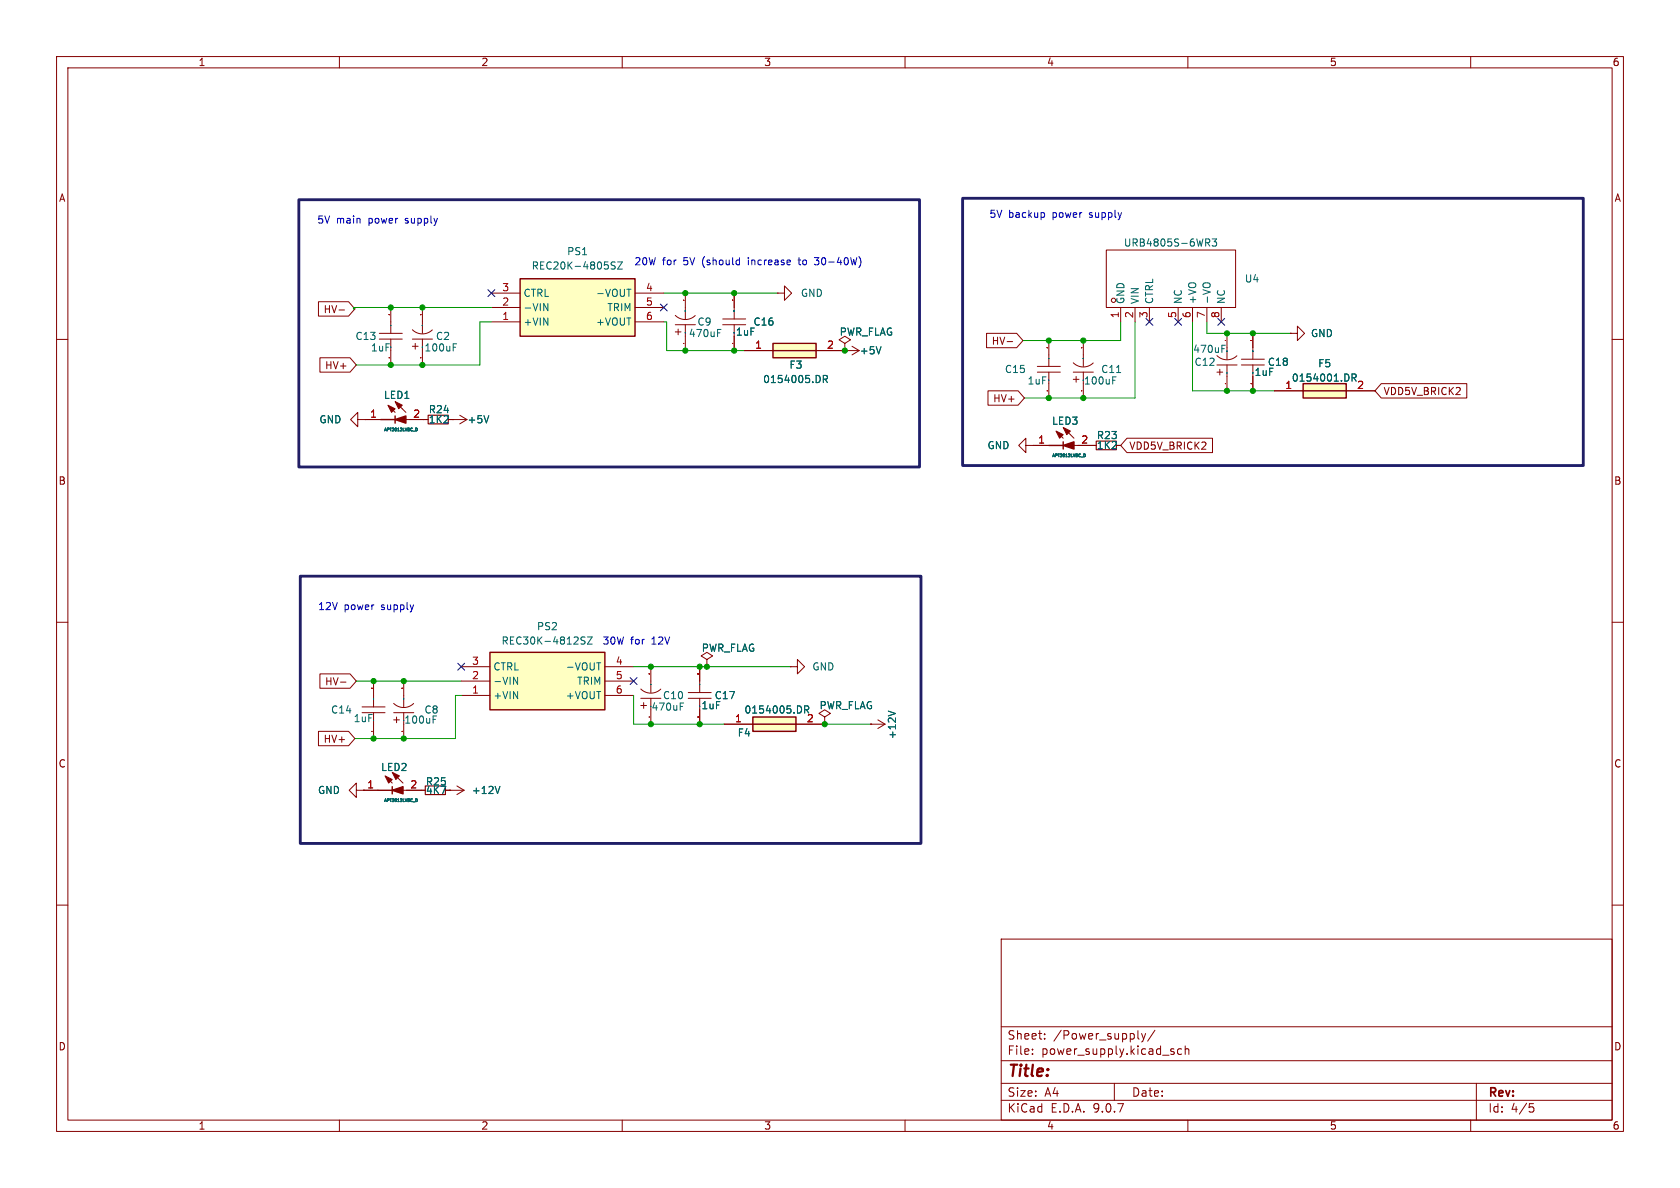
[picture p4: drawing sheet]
<svg xmlns="http://www.w3.org/2000/svg" width="297mm" height="210mm" viewBox="0 0 297 210" stroke-linecap="round" stroke-linejoin="round" font-family="sans-serif">
<g fill="none" stroke="#840000" stroke-width=".18">
<path d="M10 10h277v190h-277zM12 12h273v186h-273zM60 10v2M110 10v2M160 10v2M210 10v2M260 10v2M195.6 44.2h22.8v10.2h-22.8zM198.1 54.4v2.5M200.7 54.4v2.5M203.2 54.4v2.5M208.3 54.4v2.5"/>
<path d="M210.8 54.4v2.5M213.4 54.4v2.5M215.9 54.4v2.5M228.1 58.9h1.3v-1.2l1.2 1.2-1.2 1.3v-1.3M228.1 58.9h.1M10 60h2M285 60h2M10 110h2M125 116.6l1-.6-1-.7-1 .7 1 .6v1.3M125 117.9h.1M285 110h2M10 160h2"/>
<path d="M177 166h108v32h-108zM285 160h2M60 198v2M110 198v2M160 198v2M177 194.5h108M177 191.5h108M177 187.5h108M177 181.5h108M182.5 186.3v.1M182.5 185.5v.1M184.7 183.6v.1"/>
<path d="M184.7 182.8v.1M197 191.5v3M201.2 183.6l.2 .1M201.8 182.7l.4 1M202.2 183.7l-.2 .4-.2 .1M202.5 182.7l-.3 1M204.2 182.1l-1.3 2M207.4 185.9l.2 .2-.2 .3M207.4 185.4l.1 .1M208.9 185.5l-.4-.1-.3 .3v.4l.1 .2h.6M209.5 185.5l.2-.1 .4 .1 .1 .9M209.5 184.9v1.5"/>
<path d="M210 198v2M260 198v2M261 191.5v6.5M270.4 195.1h.7M270.5 195.7h.4l.3 .3-.2 .5-.5 .1"/>
<circle cx="196.9" cy="53.1" r=".38"/>
</g>
<path d="M212.7 50.2a.9 .9 0 0 1 1.2 0M213.1 42.2h.5l.3 .3-.1 .3-.7 .1M213.5 42.9l.4 .6M214.3 42.2h.8l-.4 .5 .3 .1v.6l-.2 .1-.5-.1" fill="none" stroke="#006464" stroke-width=".18"/>
<path d="M230.4 67.8h7.6v2.6h-7.6z" fill="#ffffc2"/>
<path d="M230.4 67.8h7.6v2.6h-7.6zM230.4 69.1h7.6M66.8 139.7h2.5M69.3 139.1v1.2" fill="none" stroke="#840000" stroke-width=".25"/>
<g fill="none" stroke="#840000" stroke-width=".18">
<path d="M119.4 58.7h1M119.4 57.4h3.5M119.4 55.8a2.52 2.52 0 0 0 3.5 0M119.9 58.2v1M121.2 51.8v4.6M121.2 57.4v4.6M74.9 74.2h.8M79.2 74.2h.8M149.4 60.7l1-.6-1-.7-1.1 .7 1.1 .6v1.3M149.4 62h.1M149.4 62h2.5M150.6 61.2l1.3 .8"/>
<path d="M151.9 62l-1.3 .7M225.3 69.1h5.1M238 69.1h5.1M123.7 117.9v4.5M63 139.7v-1.3l-1.3 1.3 1.3 1.3v-1.3h1.3M64.3 139.7h.1M64.3 139.7h2.5M68.7 137.8l.6 .6M70 137.2l1.2 1.2M71.2 139.7h4M78.7 139.7h3.3M79.5 139.7h.1"/>
<path d="M80.8 138.9l1.2 .8M82 139.7l-1.2 .8M121.7 123.4h4M121.7 122.4h4M123.7 123.4v4.6"/>
</g>
<path d="M121.1 55h.1M126.9 58.8h.4M126.9 58.2h.6M155.8 61.3l-.5 1.3M239 66.8l.6-.1 .2-.2-.1-.3-.7-.1v1.3M239.3 66.8l.5 .6M88.4 139l-.4 1.3M123.7 121h.1M73.6 141.2a.27 .27 0 0 1 .2 .3 .27 .27 0 0 1-.2 .2" fill="none" stroke="#006464" stroke-width=".18"/>
<path d="M120.9 53.1h.1M120.9 60.7h.1M123.4 119.1h.1M123.4 126.7h.1M123.4 126.7v.1" fill="none" stroke="#a90000" stroke-width=".18"/>
<g fill="#840000" stroke="#840000" stroke-width=".18">
<path d="M68.1 137.2l1.2 .6-.6 .6z"/>
<path d="M69.3 136.5l1.3 .7-.6 .6z"/>
</g>
<path d="M69.3 139.7l1.9-.6v1.2z" fill="#840000" stroke="#840000" stroke-width=".25"/>
<path d="M75.7 73.4h3.5v1.5h-3.5zM75.2 138.9h3.5v1.6h-3.5z" fill="none" stroke="#840000" stroke-width=".2"/>
<path d="M86.6 115.3h20.3v10.2h-20.3z" fill="#ffffc2"/>
<path d="M185.4 78.7h2.6M188 78.1v1.3M86.6 115.3h20.3v10.2h-20.3z" fill="none" stroke="#840000" stroke-width=".25"/>
<g fill="none" stroke="#840000" stroke-width=".18">
<path d="M221.5 58.9v4.6M181.4 78.7v-1.2l-1.3 1.2 1.3 1.3v-1.3h1.2M182.6 78.7h.1M182.9 78.7h2.5M183.4 65.8h4.1M183.4 64.8h4.1M185.4 60.2v4.6M185.4 65.8v4.6M187.3 76.8l.7 .7M188.6 76.2l1.3 1.3M189.7 67.1h1.1M189.7 65.8h3.6"/>
<path d="M189.7 64.1a2.51 2.51 0 0 0 3.6 .1M189.9 78.7h3.9M190.2 66.5v1.1M191.5 60.2v4.6M191.5 65.8v4.6M197.4 78.7h.7M219.5 64.5h4M219.5 63.5h4M221.5 64.5v4.6M81.5 117.9h5.1M106.9 117.9h5.1M115.1 117.9v4.5"/>
<path d="M81.5 120.4h5.1M81.5 122.9h5.1M106.9 120.4h5.1M106.9 122.9h5.1M113.3 121.8a2.52 2.52 0 0 0 3.5 0M113.3 124.7h1M113.3 123.4h3.5M113.8 124.2v1M115.1 123.4v4.6M153.9 128h.1M153.9 128h2.6M155.2 127.3l1.3 .7"/>
<path d="M156.5 128l-1.3 .8"/>
</g>
<g fill="none" stroke="#006464" stroke-width=".18">
<path d="M185.4 67.2h.1M185.4 63.4h.1M191.5 63.4h.1M196.7 67.2h.4M197.4 65.9h.7M221.5 62.1h.1M191.7 80.2a.27 .27 0 0 1 .2 .3 .27 .27 0 0 1-.2 .2M90.8 119.7l.7 1.3v-1.3M102.8 113.1l.5 .2 .1 .3-.2 .3-.5-.1M103.4 112.7l-.5-.1-.1 .1M103.8 112.6h.9l-.9 1.3h.9M105.5 117.2h.7"/>
<path d="M115 121h.1M120.3 124.9h.4M157 125.7l1.3 .4"/>
</g>
<path d="M185.1 69.1h.1M185.1 61.5h.1M191.3 61.5h.1M191.3 69.1h.1M221.2 67.8h.1M221.2 60.2h.1M114.8 119.1h.1M114.8 126.7v.1" fill="none" stroke="#a90000" stroke-width=".18"/>
<path d="M193.8 78h3.6v1.5h-3.6z" fill="none" stroke="#840000" stroke-width=".2"/>
<g fill="#840000" stroke="#840000" stroke-width=".18">
<path d="M186.7 76.2l1.3 .6-.7 .7z"/>
<path d="M188 75.6l1.2 .6-.6 .6z"/>
</g>
<path d="M188 78.7l1.9-.6v1.3z" fill="#840000" stroke="#840000" stroke-width=".25"/>
<path d="M136.7 60.7h7.6v2.5h-7.6z" fill="#ffffc2"/>
<path d="M136.7 60.7h7.6v2.5h-7.6zM136.7 62h7.6" fill="none" stroke="#840000" stroke-width=".25"/>
<path d="M127.8 57.4h4M127.8 56.4h4M129.8 51.8v4.6M129.8 57.4v4.6M131.6 62h5.1M144.3 62h5.1" fill="none" stroke="#840000" stroke-width=".18"/>
<path d="M129.8 55h.1M145.6 67h.6l.1-.2-.1-.3-.6-.1v1.2M145.9 67l.4 .6" fill="none" stroke="#006464" stroke-width=".18"/>
<path d="M129.5 53.1h.1M129.5 60.7h.1" fill="none" stroke="#a90000" stroke-width=".18"/>
<path d="M133.1 126.7h7.6v2.6h-7.6z" fill="#ffffc2"/>
<path d="M133.1 126.7h7.6v2.6h-7.6zM133.1 128h7.6" fill="none" stroke="#840000" stroke-width=".25"/>
<g fill="none" stroke="#840000" stroke-width=".18">
<path d="M67.1 59.9h4M67.1 58.9h4M69.1 54.4v4.5M69.1 59.9v4.6M72.9 59.9h3.6M72.9 58.3a2.52 2.52 0 0 0 3.5 0M74.7 54.4v4.5M74.7 59.9v4.6M216.9 58.9v4.6M72.9 61.2h1M73.4 60.7v1M80 74.2h.1"/>
<path d="M80 74.2h2.5M81.3 73.4l1.2 .8M82.5 74.2l-1.2 .7M215.1 65.8h1.1M215.1 64.5h3.6M215.1 62.9a2.51 2.51 0 0 0 3.6 0M215.6 65.3v1M216.9 64.5v4.6M139.7 117.9h1.3v-1.3l1.2 1.3-1.2 1.2v-1.2M139.7 117.9h.1M64 126h4.1M64 125h4.1"/>
<path d="M66 120.4v4.6M66 128v2.6M69.6 124.3a2.52 2.52 0 0 0 3.5 .1M69.6 127.3h1M69.6 126h3.6M70.1 126.7v1.1M71.4 120.4v4.6M71.4 126v4.6M128 128h5.1M140.7 128h5.1M145.8 126.7l1-.6-1-.6-1 .6 1 .6v1.3M145.8 128h.1"/>
</g>
<g fill="none" stroke="#006464" stroke-width=".18">
<path d="M69.1 57.5h.1M74.7 57.5h.1M80.1 61.4h.4M80.1 60.8h.6M86.4 73.5l-.4 1.2M216 61.6h.4M216 61h.6M216.9 65.9h.1M216.9 62.1h.1M66 123.6h.1M66 123.5h.1M66 123.5v.1"/>
<path d="M71.4 123.6h.1M71.4 123.5v.1M71.4 123.5h.1M76.6 127.2h.4M142.3 125.5l.6-.1 .1-.2-.1-.3-.6-.1v1.3M142.6 125.5l.4 .6"/>
</g>
<path d="M68.8 55.6h.1M74.4 55.6h.1M68.8 63.2v.1M74.4 63.2h.1M74.4 63.2v.1M216.6 67.8h.1M216.6 60.2h.1M216.7 60.2h.1M65.7 129.3h.1M65.8 121.7h.1M71.1 129.3h.1M71.1 121.7h.1" fill="none" stroke="#a90000" stroke-width=".18"/>
<path d="M91.9 49.3h20.4v10.1h-20.4z" fill="#ffffc2"/>
<path d="M91.9 49.3h20.4v10.1h-20.4zM67.3 74.2h2.5M69.8 73.5v1.3" fill="none" stroke="#840000" stroke-width=".25"/>
<g fill="none" stroke="#840000" stroke-width=".18">
<path d="M56.3 53.3h5.3l1.1 1.3-1.1 1.3h-5.3zM59.9 54.8h1M86.9 51.8h5M86.9 54.4h5M86.9 56.9h5M112.3 51.8h5M112.3 54.4h5M112.3 56.9h5M129.8 51.8v2.6M129.8 59.4v2.6M137.4 51.8h1.3v-1.3l1.3 1.3-1.3 1.3v-1.3M137.4 51.8h.1"/>
<path d="M174.4 58.9h5.3l1.1 1.3-1.1 1.3h-5.3zM221.5 58.9v2.6M228.1 58.9h.1M56.6 63.2h5.3l1.1 1.3-1.1 1.3h-5.3zM63.2 74.2v-1.3l-1.2 1.3 1.2 1.2v-1.2h1.3M64.5 74.2h.1M64.8 74.2h2.5M69.2 72.3l.6 .6M70.5 71.6l1.3 1.3M71.8 74.2h3.9M79.2 74.2h.8M80 74.2h.1"/>
<path d="M131.6 62h5.1M144.3 62h5.1M149.4 62h.1M174.7 69.1h5.3l1.1 1.3-1.1 1.2h-5.3zM178 60.4h1M182.6 78.7h.1M182.9 78.7h2.5M190.5 78.7h3.3M197.4 78.7h.7M199.2 77.5h15.2v2.5h-15.2l-1.1-1.3zM221.5 66.5v2.6M225.3 69.1h5.1"/>
<path d="M238 69.1h5.1M244.2 67.8h15.1v2.6h-15.1l-1.1-1.3zM56.6 119.1h5.3l1.1 1.3-1.1 1.3h-5.3zM123.7 117.9v2.5M125 117.9h.1M56.3 129.3h5.3l1.1 1.3-1.1 1.2h-5.3zM60.2 120.6h1M64.3 139.7h.1M64.3 139.7h2.5M71.9 139.7h3.3M78.7 139.7h.8M79.5 139.7h.1"/>
<path d="M123.7 125.5v2.5M128 128h5.1M140.7 128h5.1M145.8 128h.1M153.9 128h.1"/>
</g>
<g fill="none" stroke="#006464" stroke-width=".18">
<path d="M96.1 53.7l.7 1.2v-1.2M108.1 46.8l.5 .2 .2 .3-.3 .3-.5-.1M108.8 46.4l-.5-.1-.2 .1M109.2 46.3h.8l-.8 1.3h.8M110.8 51.1h.7M129.8 55h.1M73.6 75.7a.27 .27 0 0 1 .2 .2 .27 .27 0 0 1-.2 .3M86.4 73.5l-.4 1.2M145.6 67h.6l.1-.2-.1-.3-.6-.1v1.2M145.9 67l.4 .6M155.8 61.3l-.5 1.3M221.5 62.1h.1"/>
<path d="M239 66.8l.6-.1 .2-.2-.1-.3-.7-.1v1.3M239.3 66.8l.5 .6M191.7 80.2a.27 .27 0 0 1 .2 .3 .27 .27 0 0 1-.2 .2M88.4 139l-.4 1.3M123.7 121h.1M142.3 125.5l.6-.1 .1-.2-.1-.3-.6-.1v1.3M142.6 125.5l.4 .6M157 125.7l1.3 .4M73.6 141.2a.27 .27 0 0 1 .2 .3 .27 .27 0 0 1-.2 .2"/>
</g>
<g fill="#840000" stroke="#840000" stroke-width=".18">
<path d="M68.6 71.6l1.2 .7-.6 .6z"/>
<path d="M69.8 71l1.3 .6-.6 .7z"/>
</g>
<path d="M69.8 74.2l2-.7v1.3z" fill="#840000" stroke="#840000" stroke-width=".25"/>
<g fill="none" stroke="#009600" stroke-width=".18">
<path d="M86.9 54.4h-24.4v.2h.2M86.9 56.9h-2.1v7.6h-21.8M117.3 51.8h20.1M117.3 56.9h.6v5.1h13.7M198.1 56.9v3.3h-17.3M200.7 56.9v13.5h-19.6M210.8 56.9v12.2h14.5M213.4 56.9v2h14.7M64.5 74.2h.3M182.6 78.7h.3M112 117.9h27.7M63 120.4h18.5"/>
<path d="M81.5 122.9h-1v7.7h-17.8M112 122.9v5.1h16M145.8 128h8.1"/>
</g>
<g fill="none" stroke="#000084" stroke-width=".18">
<path d="M86.3 51.2l1.2 1.2M87.5 51.2l-1.2 1.2M116.7 53.7l1.3 1.3M118 53.7l-1.3 1.3M202.6 56.3l1.2 1.2M203.8 56.3l-1.2 1.2M207.7 56.3l1.2 1.2M208.9 56.3l-1.2 1.2M215.3 56.3l1.2 1.2M216.5 56.3l-1.2 1.2M80.9 117.2l1.2 1.3M82.1 117.2l-1.2 1.3"/>
<path d="M111.4 119.8l1.2 1.2M112.6 119.8l-1.2 1.2"/>
</g>
<path d="M184.5 37.6l.2 .2-.2 .6M130.6 46h.1M130.7 45.5v1.3M130.7 46.8h-.1M141.1 46h.5M141.3 45.5v1.3M144 45.5h.8l-.5 .5h.2M144 46.7l.5 .1M152.1 45.9v.9" fill="none" stroke="#0000c2" stroke-width=".18"/>
<path d="M52.8 35.3h109.8v47.3h-109.8zM170.2 35.1h109.7v47.2h-109.7zM53.1 101.9h109.7v47.2h-109.7z" fill="none" stroke="#201e65" stroke-width=".5"/>
<path d="M129.5 53.1h.1M129.5 60.7h.1M221.2 67.8h.1M221.2 60.2h.1M123.4 119.1h.1M123.4 126.7h.1M123.4 126.7v.1" fill="none" stroke="#a90000" stroke-width=".18"/>
<g fill="#009600" stroke="#009600" stroke-width=".18">
<circle cx="129.8" cy="51.8" r=".46"/>
<circle cx="121.2" cy="51.8" r=".46"/>
<circle cx="121.2" cy="62" r=".46"/>
<circle cx="185.4" cy="70.4" r=".46"/>
<circle cx="191.5" cy="60.2" r=".46"/>
<circle cx="185.4" cy="60.2" r=".46"/>
<circle cx="191.5" cy="70.4" r=".46"/>
<circle cx="149.4" cy="62" r=".46"/>
<circle cx="123.7" cy="117.9" r=".46"/>
<circle cx="123.7" cy="128" r=".46"/>
<circle cx="125" cy="117.9" r=".46"/>
<circle cx="129.8" cy="62" r=".46"/>
<circle cx="145.8" cy="128" r=".46"/>
<circle cx="74.7" cy="54.4" r=".46"/>
<circle cx="69.1" cy="54.4" r=".46"/>
<circle cx="69.1" cy="64.5" r=".46"/>
<circle cx="74.7" cy="64.5" r=".46"/>
<circle cx="71.4" cy="120.4" r=".46"/>
<circle cx="115.1" cy="117.9" r=".46"/>
<circle cx="115.1" cy="128" r=".46"/>
<circle cx="66" cy="120.4" r=".46"/>
<circle cx="71.4" cy="130.6" r=".46"/>
<circle cx="66" cy="130.6" r=".46"/>
<circle cx="216.9" cy="69.1" r=".46"/>
<circle cx="216.9" cy="58.9" r=".46"/>
<circle cx="221.5" cy="58.9" r=".46"/>
<circle cx="221.5" cy="69.1" r=".46"/>
</g>
<text font-size="2.8" fill="#840000" x="178" y="190.9">Title:</text>
<g font-size="2.1" fill="#840000">
<text x="178" y="184">Sheet:</text>
<text x="186.2" y="184">/Power_supply/</text>
<text x="178" y="186.7">File:</text>
<text x="184.1" y="186.7">power_supply.kicad_sch</text>
<text x="178" y="196.9">KiCad</text>
<text x="178" y="194.1">Size:</text>
<text x="184.7" y="194.1">A4</text>
<text x="185.7" y="196.9">E.D.A.</text>
<text x="193.3" y="196.9">9.0.7</text>
<text x="200" y="194.1">Date:</text>
<text x="263" y="194.3">Rev:</text>
<text x="263" y="196.9">Id:</text>
<text x="267.1" y="196.9">4/5</text>
</g>
<g font-size="1.8" fill="#840000">
<text x="35" y="11.9">1</text>
<text x="85" y="11.9">2</text>
<text x="135" y="11.9">3</text>
<text x="185" y="11.9">4</text>
<text x="235" y="11.9">5</text>
<text x="285" y="11.9">6</text>
<text x="10.3" y="35.9">A</text>
<text x="285.3" y="35.9">A</text>
<text x="57.1" y="55.6">HV-</text>
<text x="57.4" y="65.5">HV+</text>
<text x="175.2" y="61.2">HV-</text>
<text x="175.5" y="71.3">HV+</text>
<text x="244.5" y="70">VDD5V_BRICK2</text>
<text x="199.5" y="79.7">VDD5V_BRICK2</text>
<text x="10.3" y="85.9">B</text>
<text x="285.3" y="85.9">B</text>
<text x="57.4" y="121.4">HV-</text>
<text x="57.1" y="131.5">HV+</text>
<text x="10.3" y="135.9">C</text>
<text x="285.3" y="135.9">C</text>
<text x="10.3" y="185.9">D</text>
<text x="285.3" y="185.9">D</text>
<text x="35" y="199.9">1</text>
<text x="85" y="199.9">2</text>
<text x="135" y="199.9">3</text>
<text x="185" y="199.9">4</text>
<text x="235" y="199.9">5</text>
<text x="285" y="199.9">6</text>
</g>
<g font-size="1.8" fill="#0000c2">
<text x="56" y="39.7">5V</text>
<text x="59.5" y="39.7">main</text>
<text x="65.2" y="39.7">power</text>
<text x="71.9" y="39.7">supply</text>
<text x="174.8" y="38.7">5V</text>
<text x="178.3" y="38.7">backup</text>
<text x="186.2" y="38.7">power</text>
<text x="192.9" y="38.7">supply</text>
<text x="112.1" y="47.1">20W</text>
<text x="117.1" y="47.1">for</text>
<text x="120.9" y="47.1">5V</text>
<text x="124.4" y="47.1">(should</text>
<text x="132.7" y="47.1">increase</text>
<text x="141.9" y="47.1">to</text>
<text x="144.9" y="47.1">30-40W)</text>
<text x="56.1" y="108.1">12V</text>
<text x="60.8" y="108.1">power</text>
<text x="67.5" y="108.1">supply</text>
<text x="106.4" y="114.2">30W</text>
<text x="111.5" y="114.2">for</text>
<text x="115.3" y="114.2">12V</text>
</g>
<g font-size="1.8" fill="#006464">
<text x="93.9" y="47.9">REC20K-4805SZ</text>
<text x="100.2" y="45.3">PS1</text>
<text x="198.6" y="43.8">URB4805S-6WR3</text>
<text x="92.5" y="52.7">CTRL</text>
<text x="105.3" y="52.7">-VOUT</text>
<text x="141.5" y="52.7">GND</text>
<text x="199" y="53.8" transform="rotate(-90 199 53.8)">GND</text>
<text x="201.5" y="53.8" transform="rotate(-90 201.5 53.8)">VIN</text>
<text x="204.1" y="53.8" transform="rotate(-90 204.1 53.8)">CTRL</text>
<text x="209.1" y="53.8" transform="rotate(-90 209.1 53.8)">NC</text>
<text x="211.7" y="53.8" transform="rotate(-90 211.7 53.8)">+VO</text>
<text x="214.2" y="53.8" transform="rotate(-90 214.2 53.8)">-VO</text>
<text x="216.8" y="53.8" transform="rotate(-90 216.8 53.8)">NC</text>
<text x="220" y="50.1">U4</text>
<text x="92.5" y="55.2">-VIN</text>
<text x="92.5" y="57.8">+VIN</text>
<text x="105.3" y="57.8">+VOUT</text>
<text x="107.3" y="55.2">TRIM</text>
<text x="121.7" y="59.8">470uF</text>
<text x="123.2" y="57.8">C9</text>
<text x="130" y="59.5">1uF</text>
<text x="133.1" y="57.8">C16</text>
<text x="148.3" y="59.5">PWR_FLAG</text>
<text x="231.7" y="59.8">GND</text>
<text x="62.7" y="60.3">C13</text>
<text x="65.5" y="62.3">1uF</text>
<text x="74.9" y="62.3">100uF</text>
<text x="77" y="60.3">C2</text>
<text x="139.5" y="65.4">F3</text>
<text x="151.9" y="62.8">+5V</text>
<text x="210.8" y="62.6">470uF</text>
<text x="211.1" y="64.9">C12</text>
<text x="224" y="64.9">C18</text>
<text x="232.9" y="65.1">F5</text>
<text x="67.8" y="70.7">LED1</text>
<text x="134.8" y="67.9">0154005.DR</text>
<text x="177.6" y="66.1">C15</text>
<text x="181.6" y="68.2">1uF</text>
<text x="191.5" y="68.2">100uF</text>
<text x="194.6" y="66.1">C11</text>
<text x="221.7" y="66.6">1uF</text>
<text x="228.3" y="67.7">0154001.DR</text>
<text x="56.4" y="75">GND</text>
<text x="75.7" y="73.3">R24</text>
<text x="75.7" y="75">1K2</text>
<text x="82.6" y="75">+5V</text>
<text x="185.9" y="75.3">LED3</text>
<text x="193.8" y="77.8">R23</text>
<text x="174.5" y="79.6">GND</text>
<text x="193.8" y="79.6">1K2</text>
<text x="94.8" y="111.6">PS2</text>
<text x="87.1" y="118.7">CTRL</text>
<text x="88.6" y="114.1">REC30K-4812SZ</text>
<text x="99.9" y="118.7">-VOUT</text>
<text x="124" y="115.4">PWR_FLAG</text>
<text x="143.5" y="118.7">GND</text>
<text x="87.1" y="121.3">-VIN</text>
<text x="87.1" y="123.8">+VIN</text>
<text x="99.9" y="123.8">+VOUT</text>
<text x="101.9" y="121.3">TRIM</text>
<text x="115.1" y="125.8">470uF</text>
<text x="117.1" y="123.8">C10</text>
<text x="123.9" y="125.6">1uF</text>
<text x="126.2" y="123.8">C17</text>
<text x="144.8" y="125.6">PWR_FLAG</text>
<text x="58.4" y="126.3">C14</text>
<text x="62.4" y="127.9">1uF</text>
<text x="71.4" y="128.1">100uF</text>
<text x="74.9" y="126.3">C8</text>
<text x="130.3" y="130.4">F4</text>
<text x="131.5" y="126.3">0154005.DR</text>
<text x="158.6" y="130.8" transform="rotate(-90 158.6 130.8)">+12V</text>
<text x="67.3" y="136.5">LED2</text>
<text x="56.1" y="140.6">GND</text>
<text x="75.2" y="139">R25</text>
<text x="75.2" y="140.6">4K7</text>
<text x="83.3" y="140.6">+12V</text>
</g>
<g font-size="1.8" fill="#a90000">
<text x="88.7" y="51.6">3</text>
<text x="114.1" y="51.6">4</text>
<text x="88.7" y="54.1">2</text>
<text x="88.7" y="56.6">1</text>
<text x="114.1" y="54.1">5</text>
<text x="114.1" y="56.6">6</text>
<text x="197.9" y="56.3" transform="rotate(-90 197.9 56.3)">1</text>
<text x="200.4" y="56.3" transform="rotate(-90 200.4 56.3)">2</text>
<text x="202.9" y="56.3" transform="rotate(-90 202.9 56.3)">3</text>
<text x="208" y="56.3" transform="rotate(-90 208 56.3)">5</text>
<text x="210.6" y="56.3" transform="rotate(-90 210.6 56.3)">6</text>
<text x="213.1" y="56.3" transform="rotate(-90 213.1 56.3)">7</text>
<text x="215.6" y="56.3" transform="rotate(-90 215.6 56.3)">8</text>
<text x="133.4" y="61.7">1</text>
<text x="146.1" y="61.7">2</text>
<text x="227.1" y="68.8">1</text>
<text x="239.8" y="68.8">2</text>
<text x="65.3" y="73.9">1</text>
<text x="73" y="73.9">2</text>
<text x="183.4" y="78.5">1</text>
<text x="191.1" y="78.5">2</text>
<text x="83.4" y="117.6">3</text>
<text x="108.8" y="117.6">4</text>
<text x="83.4" y="120.1">2</text>
<text x="83.4" y="122.7">1</text>
<text x="108.8" y="120.1">5</text>
<text x="108.8" y="122.7">6</text>
<text x="129.8" y="127.8">1</text>
<text x="142.5" y="127.8">2</text>
<text x="64.8" y="139.4">1</text>
<text x="72.4" y="139.4">2</text>
</g>
<g font-size=".7" fill="#006464">
<text x="67.8" y="76.4">APT2012LVBC_D</text>
<text x="185.9" y="81">APT2012LVBC_D</text>
<text x="67.8" y="141.9">APT2012LVBC_D</text>
</g>
</svg>
